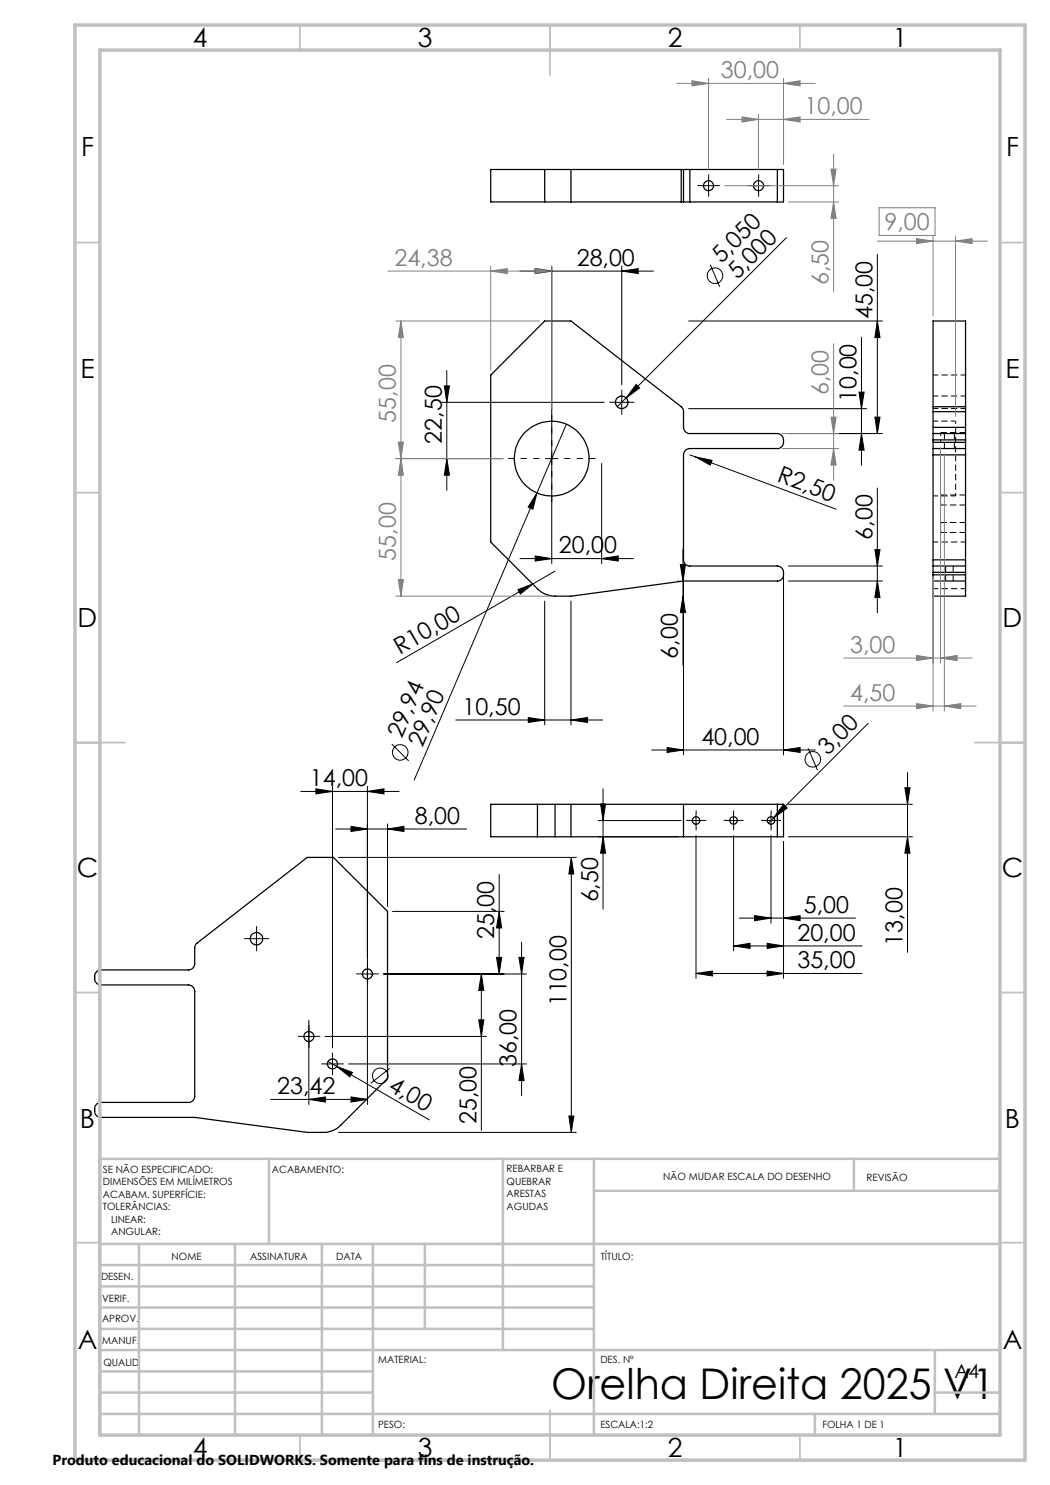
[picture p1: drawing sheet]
<svg xmlns="http://www.w3.org/2000/svg" width="210mm" height="297mm" viewBox="0 0 210 297" stroke-linecap="round" stroke-linejoin="round" font-family="sans-serif">
<g fill="none" stroke="#000" stroke-width=".25">
<path d="M108.9 33.9v6.5M114.2 33.9v6.5M136.2 33.9h.5M136.2 33.9h-38.1v6.5h38.1M136.2 33.9v6.5M136.7 33.9h1.3M136.7 33.9v6.5M138 33.9h17.5M138 33.9v6.5M155.5 33.9h1.2v6.5h-1.2M155.5 33.9v6.5M136.2 40.4h.5"/>
<path d="M136.7 40.4h1.3M138 40.4h17.5M108.9 64.2h5.3l22 17.1 .4 .5 .1 .4v3.3a1.26 1.26 0 0 0 1.3 1.2h17.5a1.57 1.57 0 0 1 1.2 1.4 1.57 1.57 0 0 1-1 1.6h-17.7a1.33 1.33 0 0 0-1.3 1.3v21a1.26 1.26 0 0 0 1.3 1.2h17.5a1.57 1.57 0 0 1 1.2 1.4 1.57 1.57 0 0 1-1 1.6h-19l-22.5 3h-3.2a5 5 0 0 1-3.5-1.4l-9.4-9.4v-33.4zM186.6 86.7v1.3M186.6 88.5v1.2M186.6 85.5v1.2M186.6 89.7v1.3M186.6 81.3v1M186.6 81.3v-17.1h6.5v17.1M186.6 86.7h6.5M186.6 89.7h6.5M186.6 82.3v3.2"/>
<path d="M186.6 88v.5M186.6 91v21M186.6 88h6.5M186.6 88.5h6.5M186.6 85.5h6.5M186.6 91h6.5M186.6 82.3h6.5M186.6 81.3h6.5M193.1 86.7v1.3M193.1 88.5v1.2M193.1 85.5v1.2M193.1 89.7v1.3"/>
<path d="M193.1 81.3v1M193.1 82.3v3.2M193.1 88v.5M193.1 91v21M186.6 113.2v1.3M186.6 115v1.2M186.6 112v1.2M186.6 113.2h6.5M186.6 116.2h6.5M186.6 116.2v3h6.5v-3M186.6 114.5h6.5M186.6 115h6.5"/>
<path d="M186.6 114.5v.5M186.6 112h6.5M193.1 113.2v1.3M193.1 115v1.2M193.1 112v1.2M193.1 114.5v.5M107.5 160.9h3.5M107.5 167.4h3.5M107.5 160.9h-9.4v6.5h9.4M107.5 160.9v6.5M111 160.9v6.5M111 160.9h44.5"/>
<path d="M111 167.4h44.5M114.2 160.9v6.5M136.7 160.9v6.5M155.5 160.9h1.2v6.5h-1.2M155.5 160.9v6.5M19.3 194.4l.4-.3 .5-.1h17.5a1.26 1.26 0 0 0 1.2-1.2v-3.5l.4-.6 22.2-17.2h5.2l10.8 10.8v33.4l-9.3 9.3a4.8 4.8 0 0 1-3.6 1.5h-3.1l-22.6-3h-18.7a1.52 1.52 0 0 1-1.3-1.5 1.52 1.52 0 0 1 1.3-1.5h17.5a1.26 1.26 0 0 0 1.2-1.3v-20.9a1.33 1.33 0 0 0-1.2-1.3h-17.5a1.51 1.51 0 0 1-1-2.4z"/>
<circle cx="141.7" cy="37.1" r=".99"/>
<circle cx="151.7" cy="37.1" r="1"/>
<circle cx="110.4" cy="91.7" r="7.5"/>
<circle cx="124.3" cy="80.5" r="1.25"/>
<circle cx="139.2" cy="164.1" r=".75"/>
<circle cx="146.7" cy="164.1" r=".76"/>
<circle cx="154.2" cy="164.1" r=".75"/>
<circle cx="51.3" cy="187.7" r="1.24"/>
<circle cx="73.5" cy="194.8" r="1"/>
<circle cx="61.8" cy="207.3" r="1"/>
<circle cx="66.5" cy="212.8" r="1"/>
</g>
<path d="M191.1 91.7v-7.5M191.1 99.2v-7.5" fill="none" stroke="#000" stroke-width=".2" stroke-dasharray="1.3 .6" stroke-dashoffset=".7" stroke-linecap="butt"/>
<path d="M188.1 99v2M188.1 86.5v2M188.1 104.5v2" fill="none" stroke="#000" stroke-width=".2" stroke-dasharray="1.3 .6" stroke-dashoffset=".6" stroke-linecap="butt"/>
<path d="M186.6 75h6.5M193.1 79.2h-6.5M186.6 81.7h6.5M186.6 108.4h6.5M193.1 117.7h-6.5" fill="none" stroke="#000" stroke-width=".2" stroke-dasharray="1.3 .6" stroke-dashoffset=".2" stroke-linecap="butt"/>
<path d="M188.9 86.7v3M190.9 89.7v-3M189.1 113.2v3M190.6 116.2v-3" fill="none" stroke="#000" stroke-width=".2" stroke-dasharray="1.3 .6" stroke-dashoffset=".1" stroke-linecap="butt"/>
<path d="M186.6 99.2h4.5M191.1 84.2h-4.5" fill="none" stroke="#000" stroke-width=".2" stroke-dasharray="1.3 .6" stroke-dashoffset=".3" stroke-linecap="butt"/>
<path d="M188.1 88.5h5M193.1 99h-5M193.1 86.5h-5M188.1 101h5M188.1 106.5h5M193.1 104.5h-5" fill="none" stroke="#000" stroke-width=".2" stroke-dasharray="1.3 .6" stroke-linecap="butt"/>
<g fill="none" stroke="#000" stroke-width=".2">
<path d="M140.5 37.1h2.4M141.7 35.9v2.5M150.5 37.1h2.5M151.7 35.9v2.5M104 54.2h26.7M107 53.7l3.3 .5-3.3 .5zM110.3 53.2v59.5M124.4 54.2l3.2-.5v1zM124.4 53.2v23.8M142.1 52.9l1.8 4.5M157.3 47.5l-32.1 32.1M175.5 50.9v35.8"/>
<path d="M88.9 77.2h1l-.5 3.3zM89.4 74.1v24M124.4 79.2v2.5M125.2 79.6l-1.8 1.7M127.2 76.9l.7 .7-2.7 2zM137.7 64.2h38.8M171.8 78.4h1l-.5 3.3zM172.3 67.4v25.7M175.5 64.2l.5 3.3h-1zM88.4 91.7h12.2M88.4 80.5h32.4M89.4 91.7l.5 3.3h-1z"/>
<path d="M107.4 98.6l-.8 3.2-1-.4zM107.4 98.6l-24.6 57.4M109.1 91.7h2.5M113.3 84.8l-5.9 13.8M120.3 92.7v20M123.1 80.5h2.5M137.7 81.7h35.6M138 91l1.1 .4M139.1 91.4l3.3 .7-.3 .9zM139.1 91.4l28.1 10.4M157.7 86.7h18.8M172.3 86.7l.5 3.3h-1z"/>
<path d="M175 83.4h1l-.5 3.3zM175.5 97.6v25M103.6 117.9l3.1-1.2-2.6 2.1zM104 111.7h22.7M106.7 116.7l-27.4 15.8M107 111.2l3.3 .5-3.3 .5zM111 114.2l-4.3 2.5M120.3 111.7l3.3-.5v1zM135.6 116.2h.1M136.1 112.9h1l-.5 3.3zM136.6 119.2l.5 3.3h-1zM136.6 109.9v23.1"/>
<path d="M136.7 114.2v36.8M156.7 114.2v36.8M157.7 116.2h18.8M157.7 113.2h18.8M175 109.9h1l-.5 3.3zM175.5 116.2l.5 3.3h-1zM108.9 120.2v24.8M114.2 120.2v24.8M60.1 158.3h19.7M63.2 157.8l3.3 .5-3.3 .5zM66.5 157.3v52.2M73.5 158.3l3.3-.5v1z"/>
<path d="M73.5 157.3v63.6M78.4 148.8l3.3 3.4M91.2 144h29.3M105.7 143.5l3.2 .5-3.2 .5zM114.2 144l3.3-.5v1zM120.6 157.8v24M130.4 150h32.7M133.4 149.5l3.3 .5-3.3 .5zM156.7 150l3.3-.5v1zM161.6 149.6l1.9 4.5M173.6 144.7l-19.9 19.9M181 157.5h1l-.5 3.4z"/>
<path d="M181.5 154.5v36M67.1 165.8h26.2M67.7 171.5h47.6M70.2 165.3l3.3 .5-3.3 .5zM77.5 165.8l3.3-.5v1zM77.5 164.8v16.5M99.8 174.9v19.9M114.3 171.5l.5 3.3h-1zM114.3 171.5v55M119.6 164.1h16.6M119.6 167.4h16.1M120.1 160.8h1l-.5 3.3z"/>
<path d="M120.6 167.4l.5 3.2h-1zM138 164.1h2.5M139.2 162.8v2.5M139.2 167.1v28.6M145.5 164.1h2.5M146.7 162.8v2.5M146.7 167.1v23.1M153 164.1h2.5M154.2 162.8v2.5M154.2 167.1v17.5M156.7 160.9l.7 .7-2.7 2zM156.7 168.3v27.4"/>
<path d="M157.7 167.4h24.8M157.7 160.9h24.8M181.5 167.4l.5 3.2h-1zM50.1 187.7h2.5M51.3 186.5v2.5M72.2 194.8h2.6M76.7 194.8h28.6M78.5 182.3h22.3M96.3 194.8l.5 3.3h-1.1zM96.3 194.8v31.3M99.3 191.5h1l-.5 3.3zM99.8 182.3l.5 3.3h-1z"/>
<path d="M103.8 191.5h1l-.5 3.3zM104.3 188.5v30.6M139.2 194.7l3.3-.5v1zM139.2 194.7h33.2M146.7 189.2l3.3-.5v1zM146.7 189.2h25.7M147.8 183.6h23.3M150.9 183.1l3.3 .5-3.3 .5zM153.4 188.7l3.3 .5-3.3 .5zM153.4 194.2l3.3 .5-3.3 .5zM156.7 183.6l3.3-.5v1zM54.1 219.9h19.4"/>
<path d="M60.5 207.3h2.5M61.8 219.9l3.3-.5v1zM61.8 204v16.9M65 207.3h32.3M65.2 212.8h2.5M65.6 212.3l1.7 1M66.5 211.6v2.4M67.3 213.3l3.2 1.2-.5 .9zM67.3 213.3l18.6 10.7M69.7 212.8h35.6M70.2 219.4l3.3 .5-3.3 .5zM77.9 213.7l-3.7 2.9"/>
<path d="M95.7 204h1.1l-.5 3.3zM104.3 212.8l.5 3.3h-1zM67.7 226.5h47.6M113.8 223.2h1l-.5 3.3z"/>
<circle cx="143" cy="55.1" r="1.57"/>
<circle cx="80" cy="150.5" r="1.56"/>
<circle cx="162.6" cy="151.9" r="1.55"/>
<circle cx="76.1" cy="215.2" r="1.56"/>
</g>
<g fill="none" stroke="#808080" stroke-width=".2">
<path d="M135.4 16.7h27.7M138.4 16.2l3.3 .5-3.3 .5zM141.7 15.7v18.2M156.7 16.7l3.3-.5v1zM156.7 15.7v17.2M145 37.1h22.7M145.3 23.9h28.5M148.4 23.4l3.3 .5-3.3 .5zM151.7 22.9v11M156.7 23.9l3.3-.5v1zM166.2 33.8h1l-.5 3.3zM166.7 30.8v27.6"/>
<path d="M77.6 54.2h32.7M98.1 54.2l3.4-.5v1zM98.1 53.2v20.8M107 53.7l3.3 .5-3.3 .5zM110.3 53.2v28.8M157.7 40.4h10M166.7 40.4l.5 3.3h-1zM175.5 48.2h21.9M175.8 41.6h11.2v5.5h-11.2zM183.3 47.7l3.3 .5-3.3 .5zM186.6 47.2v16M191.1 48.2l3.3-.5v1z"/>
<path d="M191.1 47.2v36.1M79.2 64.2h28.7M80.2 64.2l.5 3.3h-1zM80.2 64.2v55M166.7 68.7v27.4M79.2 91.7h21.4M79.7 88.4h1l-.5 3.3zM80.2 91.7l.5 3.3h-1zM156.5 86.7h11.2M156.5 89.7h11.2M166.2 83.4h1l-.5 3.3zM166.7 89.7l.5 3.3h-1z"/>
<path d="M188.1 89.5v43.1M188.9 90.7v51.5M79.2 119.2h30.8M79.7 115.9h1l-.5 3.3zM186.6 115.5v26.7M168.7 131.6h25.8M183.3 131.1l3.3 .5-3.3 .5zM188.1 131.6l3.3-.5v1zM168.7 141.2h26.5M183.3 140.7l3.3 .5-3.3 .5zM188.9 141.2l3.3-.5v1z"/>
</g>
<g fill="none" stroke="#000" stroke-width=".2" stroke-dasharray="15.2 1.3 1.3 1.3" stroke-linecap="butt">
<path d="M140.5 37.1h-1M141.7 35.9v-1M141.7 38.4v1M143 37.1h1M150.5 37.1h-1M151.7 35.9v-1M151.7 38.4v1M153 37.1h1M124.4 79.2v-1.2M123.1 80.5h-1.2M124.4 81.7v1.3M125.6 80.5h1.3"/>
<path d="M138 164.1h-.8M139.2 162.8v-.7M139.2 165.3v.8M140.5 164.1h.7M145.5 164.1h-.8M146.7 162.8v-.7M146.7 165.3v.8M148 164.1h.7M153 164.1h-.8M154.2 162.8v-.7M154.2 165.3v.8M155.5 164.1h.7"/>
<path d="M50.1 187.7h-1.3M51.3 186.5v-1.3M51.3 189v1.2M52.6 187.7h1.2M72.3 194.8h-1M73.5 193.5v-1M73.5 196v1M74.8 194.8h1M60.5 207.3h-1M61.8 206v-1M61.8 208.5v1M63 207.3h1"/>
<path d="M65.3 212.8h-1M66.5 211.5v-1M66.5 214v1M67.8 212.8h1"/>
</g>
<path d="M107.9 91.7h-6.3M110.4 89.2v-6.2M110.4 94.2v6.2M112.9 91.7h6.2" fill="none" stroke="#000" stroke-width=".2" stroke-dasharray="15.2 1.3 1.3 1.3" stroke-dashoffset="14" stroke-linecap="butt"/>
<g fill="none" stroke="#c0c0c0" stroke-width=".35">
<path d="M60 5v5M110 5v10M160 5v5M15 48.5h5M200 48.5h5M15 98.5h5M200 98.5h5M15 148.5h10M195 148.5h10M15 198.5h5M200 198.5h5M15 248.5h5"/>
<path d="M200 248.5h5M60 287v5M110 282v10M160 287v5"/>
</g>
<g fill="none" stroke="#c0c0c0" stroke-width=".5">
<path d="M53.8 231.8v17M100.6 231.8v38.2M118.8 231.8v55.2M118.8 238.2h81.2M170.8 231.8v6.4M200 231.8h-180v55.2M20 248.8h180M20 257.3h98.8M20 253h98.8M27.8 248.8v38.2M47 248.8v38.2M64.4 248.8v38.2"/>
<path d="M74.6 248.8v38.2M85 248.8v17M20 265.8h98.8M20 261.5h98.8M20 278.5h54.6M20 274.3h54.6M20 270h180M187 278.5h13M187 270v12.8M20 282.8h180M163 282.8v4.2"/>
</g>
<path d="M15 5h190v287h-190zM20 10h180v277h-180z" fill="none" stroke="#c0c0c0" stroke-width=".7"/>
<g fill="#000">
<path d="M127.2 76.9l.7 .7-2.7 2zM107.4 98.6l-.8 3.2-1-.4zM139.1 91.4l3.3 .7-.3 .9zM103.6 117.9l3.1-1.2-2.6 2.1zM156.7 160.9l.7 .7-2.7 2zM67.3 213.3l3.2 1.2-.5 .9z"/>
<path d="M171.8 78.4h1l-.5 3.3zM172.3 86.7l.5 3.3h-1zM120.1 160.8h1l-.5 3.3zM120.6 167.4l.5 3.2h-1zM96.3 194.8l.5 3.3h-1.1zM95.7 204h1.1l-.5 3.3z"/>
<path d="M120.3 111.7l3.3-.5v1zM107 111.2l3.3 .5-3.3 .5zM114.2 144l3.3-.5v1zM105.7 143.5l3.2 .5-3.2 .5zM124.4 54.2l3.2-.5v1zM107 53.7l3.3 .5-3.3 .5zM73.5 158.3l3.3-.5v1zM63.2 157.8l3.3 .5-3.3 .5z"/>
<path d="M175.5 116.2l.5 3.3h-1zM175 109.9h1l-.5 3.3zM136.6 119.2l.5 3.3h-1zM136.1 112.9h1l-.5 3.3zM175 83.4h1l-.5 3.3zM175.5 64.2l.5 3.3h-1zM89.4 91.7l.5 3.3h-1zM88.9 77.2h1l-.5 3.3zM181.5 167.4l.5 3.2h-1zM181 157.5h1l-.5 3.4zM113.8 223.2h1l-.5 3.3zM114.3 171.5l.5 3.3h-1zM99.3 191.5h1l-.5 3.3zM99.8 182.3l.5 3.3h-1zM104.3 212.8l.5 3.3h-1zM103.8 191.5h1l-.5 3.3z"/>
<path d="M133.4 149.5l3.3 .5-3.3 .5zM156.7 150l3.3-.5v1zM150.9 183.1l3.3 .5-3.3 .5zM156.7 183.6l3.3-.5v1zM146.7 189.2l3.3-.5v1zM153.4 188.7l3.3 .5-3.3 .5zM139.2 194.7l3.3-.5v1zM153.4 194.2l3.3 .5-3.3 .5zM61.8 219.9l3.3-.5v1zM70.2 219.4l3.3 .5-3.3 .5z"/>
<path d="M70.2 165.3l3.3 .5-3.3 .5zM77.5 165.8l3.3-.5v1z"/>
</g>
<g fill="#808080">
<path d="M191.1 48.2l3.3-.5v1zM183.3 47.7l3.3 .5-3.3 .5zM188.1 131.6l3.3-.5v1zM183.3 131.1l3.3 .5-3.3 .5zM188.9 141.2l3.3-.5v1zM183.3 140.7l3.3 .5-3.3 .5z"/>
<path d="M156.7 23.9l3.3-.5v1zM148.4 23.4l3.3 .5-3.3 .5z"/>
<path d="M138.4 16.2l3.3 .5-3.3 .5zM156.7 16.7l3.3-.5v1z"/>
<path d="M107 53.7l3.3 .5-3.3 .5zM98.1 54.2l3.4-.5v1z"/>
<path d="M80.2 64.2l.5 3.3h-1zM79.7 88.4h1l-.5 3.3zM80.2 91.7l.5 3.3h-1zM79.7 115.9h1l-.5 3.3zM166.2 83.4h1l-.5 3.3zM166.7 89.7l.5 3.3h-1z"/>
<path d="M166.2 33.8h1l-.5 3.3zM166.7 40.4l.5 3.3h-1z"/>
</g>
<text font-size="8.5" x="110.2" y="279.7">Orelha Direita 2025 V1</text>
<g font-size="5.3">
<text x="38.5" y="9.5">4</text>
<text x="83.5" y="9.5">3</text>
<text x="133.5" y="9.5">2</text>
<text x="178.5" y="9.5">1</text>
<text x="16.2" y="31.2">F</text>
<text x="201.2" y="31.2">F</text>
<text x="16.1" y="75.5">E</text>
<text x="201.1" y="75.5">E</text>
<text x="15.5" y="125.5">D</text>
<text x="200.5" y="125.5">D</text>
<text x="15.4" y="175.5">C</text>
<text x="200.4" y="175.5">C</text>
<text x="16" y="225.5">B</text>
<text x="201" y="225.5">B</text>
<text x="15.5" y="269.7">A</text>
<text x="200.5" y="269.7">A</text>
<text x="38.5" y="291.5">4</text>
<text x="83.5" y="291.5">3</text>
<text x="133.5" y="291.5">2</text>
<text x="178.5" y="291.5">1</text>
</g>
<g font-size="4.7" fill="#808080">
<text x="144.2" y="15.6">30,00</text>
<text x="160.9" y="22.9">10,00</text>
<text x="176.9" y="46.1">9,00</text>
<text x="78.9" y="53.2">24,38</text>
<text x="165.7" y="57.1" transform="rotate(-90 165.7 57.1)">6,50</text>
<text x="165.7" y="79.1" transform="rotate(-90 165.7 79.1)">6,00</text>
<text x="79.2" y="84.5" transform="rotate(-90 79.2 84.5)">55,00</text>
<text x="79.2" y="112.1" transform="rotate(-90 79.2 112.1)">55,00</text>
<text x="170" y="130.6">3,00</text>
<text x="170" y="140.2">4,50</text>
</g>
<g font-size="4.7">
<text x="115.3" y="53.2">28,00</text>
<text x="144.3" y="52.7" transform="rotate(-45 144.3 52.7)">5,050</text>
<text x="147.5" y="55.9" transform="rotate(-45 147.5 55.9)">5,000</text>
<text x="174.5" y="63.8" transform="rotate(-90 174.5 63.8)">45,00</text>
<text x="171.3" y="80.4" transform="rotate(-90 171.3 80.4)">10,00</text>
<text x="88.4" y="88.7" transform="rotate(-90 88.4 88.7)">22,50</text>
<text x="155.2" y="96.3" transform="rotate(20 155.2 96.3)">R2,50</text>
<text x="174.5" y="107.9" transform="rotate(-90 174.5 107.9)">6,00</text>
<text x="111.8" y="110.7">20,00</text>
<text x="80" y="131" transform="rotate(-30 80 131)">R10,00</text>
<text x="135.6" y="131.7" transform="rotate(-90 135.6 131.7)">6,00</text>
<text x="92.5" y="143">10,50</text>
<text x="80.3" y="147.8" transform="rotate(-67 80.3 147.8)">29,94</text>
<text x="84.5" y="149.6" transform="rotate(-67 84.5 149.6)">29,90</text>
<text x="140.3" y="149">40,00</text>
<text x="165.6" y="151.2" transform="rotate(-45 165.6 151.2)">3,00</text>
<text x="62" y="157.2">14,00</text>
<text x="83" y="164.8">8,00</text>
<text x="119.6" y="180.5" transform="rotate(-90 119.6 180.5)">6,50</text>
<text x="160.8" y="182.6">5,00</text>
<text x="98.8" y="187.8" transform="rotate(-90 98.8 187.8)">25,00</text>
<text x="159.5" y="188.2">20,00</text>
<text x="180.5" y="189.1" transform="rotate(-90 180.5 189.1)">13,00</text>
<text x="159.5" y="193.7">35,00</text>
<text x="113.3" y="201.3" transform="rotate(-90 113.3 201.3)">110,00</text>
<text x="103.3" y="213.4" transform="rotate(-90 103.3 213.4)">36,00</text>
<text x="55.4" y="218.9">23,42</text>
<text x="77.4" y="217.9" transform="rotate(30 77.4 217.9)">4,00</text>
<text x="95.3" y="224.8" transform="rotate(-90 95.3 224.8)">25,00</text>
</g>
<text font-size="3.9" x="190.9" y="275.5">A4</text>
<text font-size="2.9" x="10.5" y="292.9">Produto educacional do SOLIDWORKS. Somente para fins de instrução.</text>
<g font-size="2">
<text x="20.6" y="234.6">SE NÃO ESPECIFICADO:</text>
<text x="20.6" y="237.1">DIMENSÕES EM MILÍMETROS</text>
<text x="20.6" y="239.6">ACABAM. SUPERFÍCIE:</text>
<text x="54.4" y="234.6">ACABAMENTO:</text>
<text x="101.3" y="234.5">REBARBAR E</text>
<text x="101.3" y="237">QUEBRAR</text>
<text x="101.3" y="239.5">ARESTAS</text>
<text x="132.6" y="236">NÃO MUDAR ESCALA DO DESENHO</text>
<text x="173.3" y="236.2">REVISÃO</text>
<text x="20.6" y="242.1">TOLERÂNCIAS:</text>
<text x="22.2" y="244.6">LINEAR:</text>
<text x="101.3" y="242">AGUDAS</text>
<text x="22.2" y="247.1">ANGULAR:</text>
<text x="34.3" y="252">NOME</text>
<text x="50" y="251.9">ASSINATURA</text>
<text x="67.2" y="251.9">DATA</text>
<text x="120.2" y="251.9">TÍTULO:</text>
<text x="20.2" y="256.1">DESEN.</text>
<text x="20.4" y="260.3">VERIF.</text>
<text x="20.4" y="264.4">APROV.</text>
<text x="20.5" y="268.8">MANUF.</text>
<text x="20.7" y="273.1">QUALID</text>
<text x="75.6" y="272.5">MATERIAL:</text>
<text x="120.1" y="272.5">DES. Nº</text>
<text x="75.6" y="285.5">PESO:</text>
<text x="120.1" y="285.6">ESCALA:1:2</text>
<text x="164.5" y="285.6">FOLHA 1 DE 1</text>
</g>
</svg>
